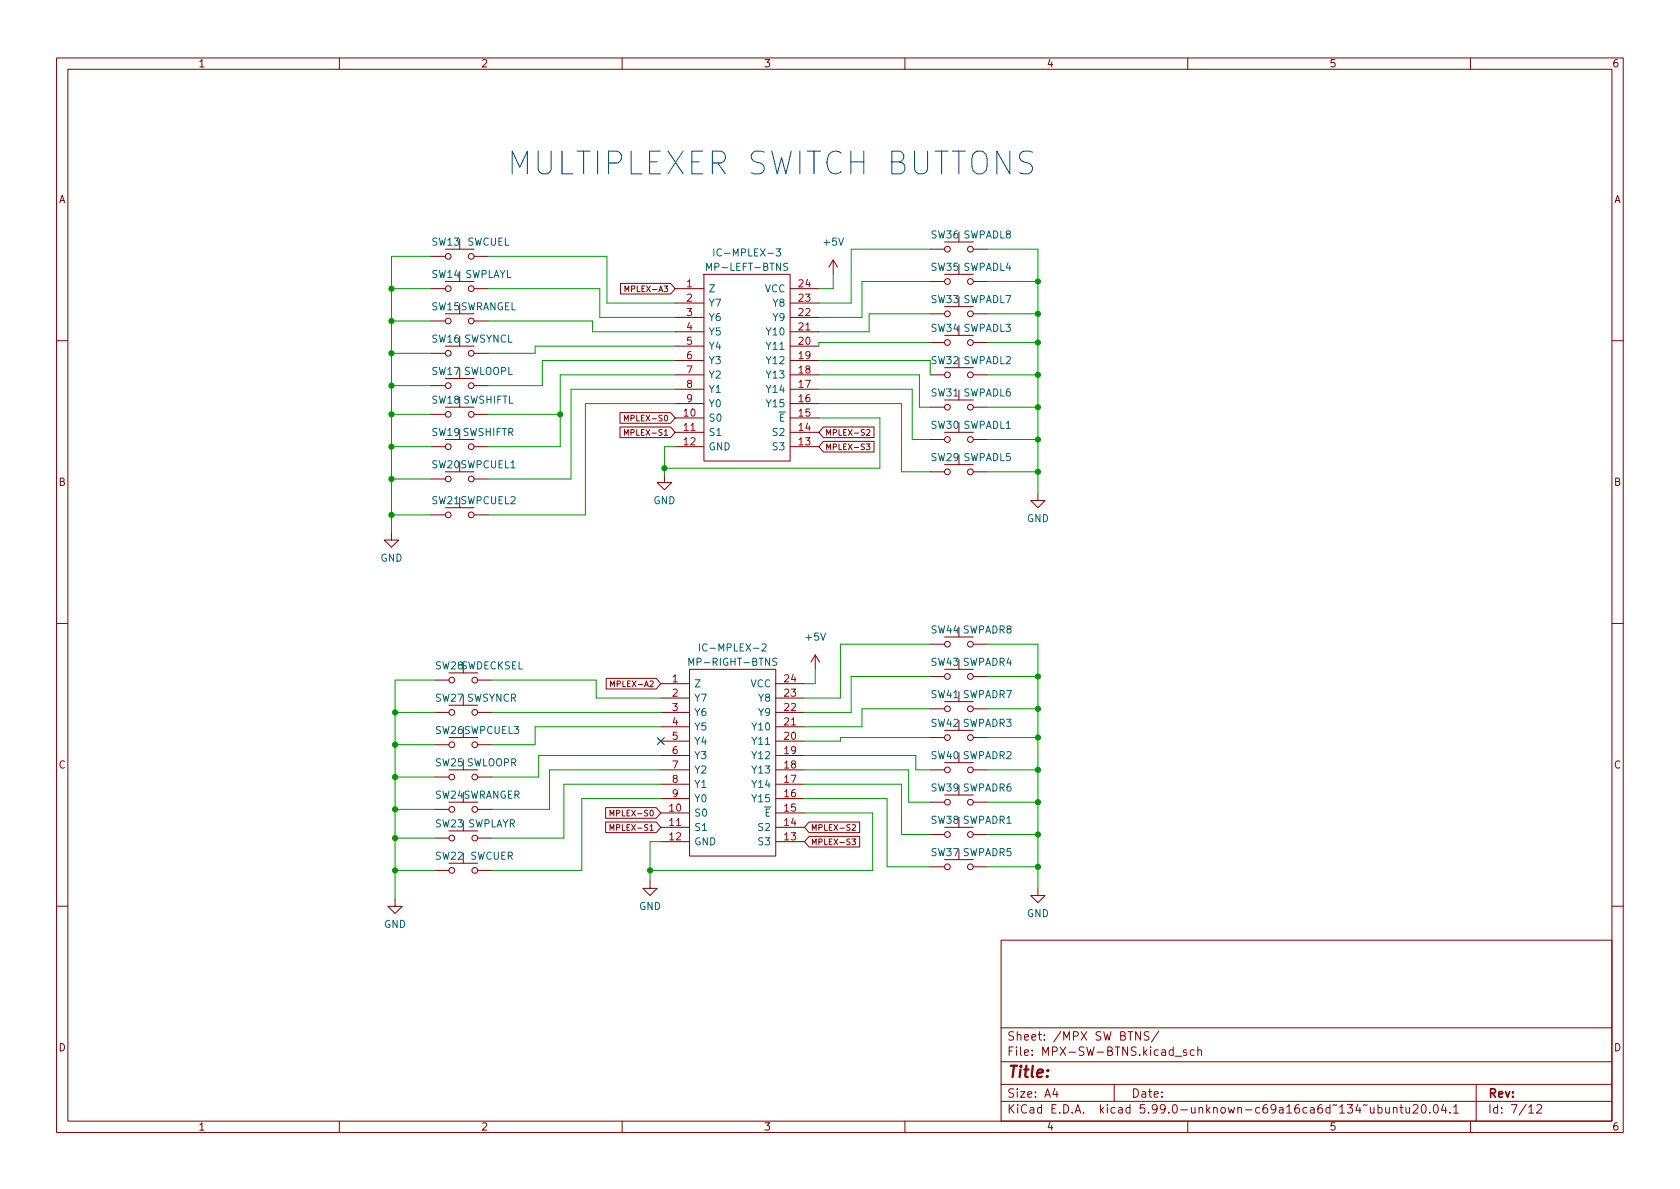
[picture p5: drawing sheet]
<svg xmlns="http://www.w3.org/2000/svg" width="297mm" height="210mm" viewBox="0 0 297 210" stroke-linecap="round" stroke-linejoin="round" font-family="sans-serif">
<g fill="none" stroke="#840000" stroke-width=".18">
<path d="M10 10.2h277v190.1h-277zM12 12.2h273v186.1h-273zM60 10.2v2M110 10.2v2M160 10.2v2M210 10.2v2M260 10.2v2M76.2 51h2.5M76.2 56.8h2.5M76.2 45.3h2.5M78.7 49.8h5.1M78.7 55.5h5.1"/>
<path d="M78.7 44.1h5.1M83.8 51h2.6M83.8 56.8h2.6M83.8 45.3h2.6M109.7 50.1h8.9l.8 .9-.8 1h-8.9zM110.5 51.6v-1l.3 .7 .4-.7v1M119.4 51h5.1M119.4 53.6h5.1M119.4 58.7h5.1M119.4 56.1h5.1M124.5 48.5h15.2v33h-15.2zM139.7 51h5.1"/>
<path d="M139.7 53.6h5.1M139.7 58.7h5.1M139.7 56.1h5.1M147.3 46l-.7 1.2M147.3 46v2.5M147.3 46l.8 1.2M164.5 49.8h2.5M164.5 55.5h2.5M164.5 44.1h2.5M167 48.5h5.1M167 54.2h5.1M167 59.3h5.1"/>
<path d="M167 42.8h5.1M172.1 49.8h2.5M172.1 55.5h2.5M172.1 44.1h2.5M10 60.2h2M76.2 79h2.5M76.2 62.5h2.5M76.2 73.3h2.5M76.2 68.2h2.5M78.7 61.2h5.1M78.7 77.7h5.1M78.7 72h5.1"/>
<path d="M78.7 66.9h5.1M83.8 79h2.6M83.8 62.5h2.6M83.8 73.3h2.6M83.8 68.2h2.6M109.6 73h9l.8 .9-.8 .9h-9zM109.6 75.5h9l.8 .9-.8 1h-9zM110.4 74.4v-1l.3 .8 .4-.8v1M110.4 77v-1l.3 .7 .4-.7v1M119.4 73.9h5.1M119.4 76.4h5.1M119.4 79h5.1"/>
<path d="M119.4 71.4h5.1M119.4 68.8h5.1M119.4 66.3h5.1M119.4 63.7h5.1M119.4 61.2h5.1M139.7 73.9h5.1M139.7 76.4h5.1M139.7 79h5.1M139.7 71.4h5.1M139.7 68.8h5.1M139.7 66.3h5.1M139.7 63.7h5.1"/>
<path d="M139.7 61.2h5.1M145.6 78h8.9v1.9h-8.9l-.8-.9zM145.6 75.5h8.9v1.9h-8.9l-.8-1zM153.2 78.5h.6l-.3 .4 .3 .1v.4l-.2 .1-.4-.1M153.2 76.1l.4-.1 .2 .3-.6 .7h.6M164.5 60.6h2.5M164.5 66.3h2.5M164.5 77.7h2.5M164.5 72h2.5M167 76.4h5.1M167 65h5.1M167 70.7h5.1"/>
<path d="M172.1 60.6h2.5M172.1 66.3h2.5M172.1 77.7h2.5M172.1 72h2.5M285 60.2h2M69.2 94.2v1.3h1.3l-1.3 1.3-1.3-1.3h1.3M76.2 84.7h2.5M76.2 91.1h2.5M78.7 83.4h5.1M78.7 89.8h5.1M83.8 84.7h2.6M83.8 91.1h2.6"/>
<path d="M117.5 84.1v1.2h1.2l-1.2 1.3-1.3-1.3h1.3M164.5 83.4h2.5M167 82.2h5.1M172.1 83.4h2.5M183.5 87.2v1.3h1.3l-1.3 1.3-1.3-1.3h1.3M10 110.2h2M79.4 119h5.1M107.2 120h8.8l.8 .9-.8 .9h-8.8zM121.9 118.4h15.3v33h-15.3zM144.1 115.8l-.7 1.3M144.1 115.8v2.6M144.1 115.8l.8 1.3"/>
<path d="M164.5 119.6h2.5M164.5 113.9h2.5M167 118.4h5.1M167 112.6h5.1M172.1 119.6h2.5M172.1 113.9h2.5M285 110.2h2M76.8 137.4h2.6M76.8 131.7h2.6M76.8 120.3h2.6M76.8 126h2.6M79.4 136.1h5.1"/>
<path d="M79.4 130.4h5.1M79.4 124.7h5.1M84.5 137.4h2.5M84.5 131.7h2.5M84.5 120.3h2.5M84.5 126h2.5M108 121.4v-1l.3 .7 .3-.7v1M116.8 136.1h5.1M116.8 126h5.1M116.8 120.9h5.1M116.8 138.7h5.1M116.8 133.6h5.1"/>
<path d="M116.8 123.4h5.1M116.8 131.1h5.1M116.8 128.5h5.1M137.2 136.1h5M137.2 126h5M137.2 120.9h5M137.2 138.7h5M137.2 133.6h5M137.2 123.4h5M137.2 131.1h5M137.2 128.5h5M164.5 136.1h2.5"/>
<path d="M164.5 130.4h2.5M164.5 125.3h2.5M167 134.9h5.1M167 129.2h5.1M167 124.1h5.1M172.1 136.1h2.5M172.1 130.4h2.5M172.1 125.3h2.5M69.8 159v1.3h1.3l-1.3 1.2-1.2-1.2h1.2M76.8 153.9h2.6M76.8 148.2h2.6M76.8 143.1h2.6"/>
<path d="M79.4 141.9h5.1M79.4 152.6h5.1M79.4 146.9h5.1M84.5 153.9h2.5M84.5 148.2h2.5M84.5 143.1h2.5M107.1 145.4h8.9l.8 .9-.8 .9h-8.9zM107.1 142.8h8.9l.8 1-.8 .9h-8.9zM107.9 146.8v-1l.3 .7 .3-.7v1M107.9 144.3v-1l.3 .7 .3-.7v1M114.9 155.8v1.3h1.3l-1.3 1.3-1.2-1.3h1.2M116.8 146.3h5.1"/>
<path d="M116.8 143.8h5.1M116.8 148.8h5.1M116.8 141.2h5.1M137.2 146.3h5M137.2 143.8h5M137.2 148.8h5M137.2 141.2h5M143.1 147.9h8.9v1.9h-8.9l-.9-1zM143.1 145.4h8.9v1.8h-8.9l-.9-.9zM150.6 148.4h.7l-.4 .3 .3 .1v.5l-.1 .1-.5-.1M150.7 145.9l.4-.1 .2 .3-.7 .7h.7M164.5 147.6h2.5"/>
<path d="M164.5 141.9h2.5M164.5 153.3h2.5M167 146.3h5.1M167 140.6h5.1M167 152h5.1M172.1 147.6h2.5M172.1 141.9h2.5M172.1 153.3h2.5M183.5 157.1v1.3h1.3l-1.3 1.2-1.3-1.2h1.3M10 160.2h2M177 166.3h108v32h-108zM285 160.2h2"/>
<path d="M60 198.3v2M110 198.3v2M160 198.3v2M177 194.8h108M177 191.8h108M177 187.8h108M177 181.8h108M186.5 192.5l-.4 1h1M186.9 193v1M197 191.8v3M201.6 182.4v1.5l-.8-1.5v1.5M203.1 182.5l-.5-.1-.3 .3 .1 .4 .7 .3v.4l-.2 .1h-.6"/>
<path d="M204.9 182.4l-1.3 1.9M207.8 186.8h1.1M209.8 185.7l-.4-.1-.2 .2 .1 .3 .5 .1v.4h-.6M210 198.3v2M211.1 185.7l-.4-.1-.3 .3v.4l.2 .3h.5M211.8 185.8l.2-.2 .4 .1v.9M211.8 185.1v1.5M243.6 195.9l.5-.1 .3 .3v.4l-.2 .3h-.6M243.6 195.3v1.5M245 195.8l.1 1h.3l.2-.1M245.6 195.8v1M246.4 196l.2-.2 .3 .1 .1 .9"/>
<path d="M246.4 195.8v1M247.5 195.8h.6M247.7 195.3v1.3l.4 .2M248.6 195.8v1h.4l.2-.1M249.2 195.8v1M249.9 195.5l.5-.2 .2 .2 .1 .3-.9 1h.9M251.5 195.4l.1-.1a.81 .81 0 0 1 .6 .7 .81 .81 0 0 1-.3 .8h-.1a.81 .81 0 0 1-.6-.6 .81 .81 0 0 1 .3-.8zM252.8 196.7v.1M253.6 195.4l.2-.1a.81 .81 0 0 1 .6 .7 .81 .81 0 0 1-.3 .8h-.2a.81 .81 0 0 1-.5-.6 .81 .81 0 0 1 .2-.8zM255.2 195.3l-.3 1h.9M255.6 195.8v1M256.4 196.7v.1"/>
<path d="M257 195.8l.4-.5v1.5M257 196.8h.9M260 198.3v2M261 191.8v6.5M270.3 195.8l.4-.5v1.5M270.3 196.8h.9M271.7 195.5l.6-.2 .2 .2 .1 .3-.9 1h.9"/>
<circle cx="79.2" cy="51" r=".51"/>
<circle cx="79.2" cy="45.3" r=".51"/>
<circle cx="79.2" cy="56.8" r=".51"/>
<circle cx="83.3" cy="45.3" r=".51"/>
<circle cx="83.3" cy="56.8" r=".51"/>
<circle cx="83.3" cy="51" r=".51"/>
<circle cx="167.5" cy="49.8" r=".51"/>
<circle cx="167.5" cy="55.5" r=".51"/>
<circle cx="167.5" cy="44.1" r=".51"/>
<circle cx="171.6" cy="49.8" r=".51"/>
<circle cx="171.6" cy="55.5" r=".51"/>
<circle cx="171.6" cy="44.1" r=".51"/>
<circle cx="79.2" cy="79" r=".51"/>
<circle cx="79.2" cy="68.2" r=".51"/>
<circle cx="79.2" cy="62.5" r=".51"/>
<circle cx="79.2" cy="73.3" r=".51"/>
<circle cx="83.3" cy="79" r=".51"/>
<circle cx="83.3" cy="73.3" r=".51"/>
<circle cx="83.3" cy="68.2" r=".51"/>
<circle cx="83.3" cy="62.5" r=".51"/>
<circle cx="167.5" cy="72" r=".51"/>
<circle cx="167.5" cy="66.3" r=".51"/>
<circle cx="167.5" cy="60.6" r=".51"/>
<circle cx="167.5" cy="77.7" r=".51"/>
<circle cx="171.6" cy="60.6" r=".51"/>
<circle cx="171.6" cy="66.3" r=".51"/>
<circle cx="171.6" cy="77.7" r=".51"/>
<circle cx="171.6" cy="72" r=".51"/>
<circle cx="79.2" cy="91.1" r=".51"/>
<circle cx="79.2" cy="84.7" r=".51"/>
<circle cx="83.3" cy="84.7" r=".51"/>
<circle cx="83.3" cy="91.1" r=".51"/>
<circle cx="167.5" cy="83.4" r=".51"/>
<circle cx="171.6" cy="83.4" r=".51"/>
<circle cx="167.5" cy="113.9" r=".51"/>
<circle cx="167.5" cy="119.6" r=".51"/>
<circle cx="171.6" cy="119.6" r=".51"/>
<circle cx="171.6" cy="113.9" r=".51"/>
<circle cx="79.9" cy="126" r=".51"/>
<circle cx="79.9" cy="120.3" r=".51"/>
<circle cx="79.9" cy="131.7" r=".51"/>
<circle cx="79.9" cy="137.4" r=".51"/>
<circle cx="83.9" cy="120.3" r=".51"/>
<circle cx="83.9" cy="126" r=".51"/>
<circle cx="83.9" cy="137.4" r=".51"/>
<circle cx="83.9" cy="131.7" r=".51"/>
<circle cx="167.5" cy="125.3" r=".51"/>
<circle cx="167.5" cy="130.4" r=".51"/>
<circle cx="167.5" cy="136.1" r=".51"/>
<circle cx="171.6" cy="125.3" r=".51"/>
<circle cx="171.6" cy="130.4" r=".51"/>
<circle cx="171.6" cy="136.1" r=".51"/>
<circle cx="79.9" cy="153.9" r=".51"/>
<circle cx="79.9" cy="148.2" r=".51"/>
<circle cx="79.9" cy="143.1" r=".51"/>
<circle cx="83.9" cy="153.9" r=".51"/>
<circle cx="83.9" cy="148.2" r=".51"/>
<circle cx="83.9" cy="143.1" r=".51"/>
<circle cx="167.5" cy="147.6" r=".51"/>
<circle cx="167.5" cy="153.3" r=".51"/>
<circle cx="167.5" cy="141.9" r=".51"/>
<circle cx="171.6" cy="147.6" r=".51"/>
<circle cx="171.6" cy="153.3" r=".51"/>
<circle cx="171.6" cy="141.9" r=".51"/>
</g>
<path d="M124.9 47.8v-1.3l.5 .9 .4-.9v1.3M126.2 44v1.3M137.2 44h.8l-.4 .5 .3 .1v.6l-.1 .1-.6-.1M139.3 46.6l-.5-.1-.2 .2v.3l.6 .3 .1 .3-.3 .2h-.4M121.8 117.7v-1.3l.4 .9 .4-.9v1.3M123.7 113.9v1.2M134.7 114l.5-.1 .3 .3-.8 .9h.8M137.3 116.5l-.4-.1-.2 .1v.4l.5 .2 .1 .3-.2 .3-.5-.1" fill="none" stroke="#006464" stroke-width=".18"/>
<path d="M182.6 26.9l-.6-.2h-1a.98 .98 0 0 0-.8 1 .98 .98 0 0 0 .8 .9 1.47 1.47 0 0 1 1.6 1 1.03 1.03 0 0 1-.8 1.1h-1l-.5-.2" fill="none" stroke="#0000c2" stroke-width=".18"/>
<g fill="none" stroke="#009600" stroke-width=".18">
<path d="M69.2 51h7M69.2 56.8h7M76.2 45.3h-7v48.9M86.4 51h19.6v5.1h13.4M86.4 45.3h20.9v8.3h12.1M86.4 56.8h18.4v1.9h14.6M147.3 48.5v2.5h-2.5M164.5 49.8h-12.1v6.3h-7.6M164.5 44.1h-14v9.5h-5.7M164.5 55.5h-10.8v3.2h-8.9M174.6 44.1h8.9v43.1M174.6 55.5h8.9"/>
<path d="M174.6 49.8h8.9M69.2 79h7M69.2 68.2h7M69.2 73.3h7M69.2 62.5h7M86.4 73.3h12.7M119.4 63.7h-23.5v4.5h-9.5M119.4 66.3h-20.3v12.7h-12.7M119.4 79h-1.9v5.1M119.4 68.8h-18.4v15.9h-14.6M119.4 71.4h-15.9v19.7h-17.1M119.4 61.2h-24.8v1.3h-8.2"/>
<path d="M144.8 71.4h14.6v12h5.1M144.8 63.7h19.7v2.6M144.8 68.8h16.5v8.9h3.2M144.8 66.3h17.8v5.7h1.9M144.8 73.9h10.8v8.9h-38.1M164.5 60.6h-19.7v.6M174.6 77.7h8.9M174.6 72h8.9M174.6 66.3h8.9M174.6 60.6h8.9M69.2 91.1h7M69.2 84.7h7"/>
<path d="M174.6 83.4h8.9M144.1 118.4v2.5h-1.9M164.5 113.9h-15.9v9.5h-6.4M164.5 119.6h-14v6.4h-8.3M174.6 113.9h8.9v43.2M174.6 119.6h8.9M69.8 126h7M69.8 131.7h7M69.8 137.4h7M76.8 120.3h-7v38.7M87 120.3h18.4v3.1h11.4M87 126h29.8"/>
<path d="M116.8 136.1h-19.6v7h-10.2M116.8 128.5h-22.2v3.2h-7.6M116.8 138.7h-17.1v9.5h-12.7M116.8 133.6h-21.6v3.8h-8.2M142.2 138.7h17.2v8.9h5.1M142.2 136.1h18.5v5.8h3.8M142.2 133.6h19.7v2.5h2.6M164.5 125.3h-12.1v3.2h-10.2M164.5 130.4h-15.9v.7h-6.4M174.6 136.1h8.9M174.6 125.3h8.9M174.6 130.4h8.9"/>
<path d="M69.8 143.1h7M69.8 153.9h7M69.8 148.2h7M116.8 141.2h-13.9v12.7h-15.9M116.8 148.8h-1.9v7M142.2 141.2h14.6v12.1h7.7M142.2 143.8h12.1v10.1h-39.4M174.6 153.3h8.9M174.6 141.9h8.9M174.6 147.6h8.9"/>
</g>
<path d="M116.2 130.4l1.2 1.3M117.4 130.4l-1.2 1.3" fill="none" stroke="#000084" stroke-width=".18"/>
<g fill="#009600" stroke="#009600" stroke-width=".18">
<circle cx="69.8" cy="137.4" r=".46"/>
<circle cx="69.8" cy="143.1" r=".46"/>
<circle cx="69.8" cy="148.2" r=".46"/>
<circle cx="69.8" cy="153.9" r=".46"/>
<circle cx="69.8" cy="131.7" r=".46"/>
<circle cx="114.9" cy="153.9" r=".46"/>
<circle cx="69.2" cy="68.2" r=".46"/>
<circle cx="69.2" cy="73.3" r=".46"/>
<circle cx="69.2" cy="79" r=".46"/>
<circle cx="69.2" cy="84.7" r=".46"/>
<circle cx="69.2" cy="91.1" r=".46"/>
<circle cx="69.2" cy="62.5" r=".46"/>
<circle cx="69.8" cy="126" r=".46"/>
<circle cx="69.2" cy="51" r=".46"/>
<circle cx="69.2" cy="56.8" r=".46"/>
<circle cx="99.1" cy="73.3" r=".46"/>
<circle cx="117.5" cy="82.8" r=".46"/>
<circle cx="183.5" cy="60.6" r=".46"/>
<circle cx="183.5" cy="66.3" r=".46"/>
<circle cx="183.5" cy="72" r=".46"/>
<circle cx="183.5" cy="77.7" r=".46"/>
<circle cx="183.5" cy="83.4" r=".46"/>
<circle cx="183.5" cy="49.8" r=".46"/>
<circle cx="183.5" cy="55.5" r=".46"/>
<circle cx="183.5" cy="141.9" r=".46"/>
<circle cx="183.5" cy="147.6" r=".46"/>
<circle cx="183.5" cy="130.4" r=".46"/>
<circle cx="183.5" cy="136.1" r=".46"/>
<circle cx="183.5" cy="119.6" r=".46"/>
<circle cx="183.5" cy="125.3" r=".46"/>
<circle cx="183.5" cy="153.3" r=".46"/>
</g>
<text font-size="5.6" fill="#0000c2" x="89.5" y="30.9">MULTIPLEXER SWITCH BUTTONS</text>
<text font-size="2.8" fill="#840000" x="178" y="190.6">Title:</text>
<g font-size="2.1" fill="#840000">
<text x="178" y="184">Sheet: /MPX SW BTNS/</text>
<text x="178" y="186.7">File: MPX-SW-BTNS.kicad_sch</text>
<text x="178" y="196.9">KiCad E.D.A. kicad 5.99.0-unknown-c69a16ca6d~134~ubuntu20.04.1</text>
<text x="178" y="194.1">Size: A4</text>
<text x="200" y="194.1">Date:</text>
<text x="263" y="194.1">Rev:</text>
<text x="263" y="196.9">Id: 7/12</text>
</g>
<g font-size="1.8" fill="#840000">
<text x="35" y="11.9">1</text>
<text x="85" y="11.9">2</text>
<text x="135" y="11.9">3</text>
<text x="185" y="11.9">4</text>
<text x="235" y="11.9">5</text>
<text x="285" y="11.9">6</text>
<text x="10.3" y="35.9">A</text>
<text x="285.3" y="35.9">A</text>
<text x="10.3" y="85.9">B</text>
<text x="285.3" y="85.9">B</text>
<text x="10.3" y="135.9">C</text>
<text x="285.3" y="135.9">C</text>
<text x="10.3" y="185.9">D</text>
<text x="285.3" y="185.9">D</text>
<text x="35" y="199.9">1</text>
<text x="85" y="199.9">2</text>
<text x="135" y="199.9">3</text>
<text x="185" y="199.9">4</text>
<text x="235" y="199.9">5</text>
<text x="285" y="199.9">6</text>
</g>
<g font-size="1.8" fill="#006464">
<text x="76.4" y="43.4">SW13</text>
<text x="82.5" y="43.4">SWCUEL</text>
<text x="125.5" y="47.9">MP-LEFT-BTNS</text>
<text x="127.1" y="45.3">IC-MPLEX-3</text>
<text x="145.7" y="43.4">+5V</text>
<text x="164.7" y="47.9">SW35 SWPADL4</text>
<text x="164.7" y="42.2">SW36 SWPADL8</text>
<text x="76.4" y="49.1">SW14 SWPLAYL</text>
<text x="125.2" y="51.7">Z</text>
<text x="135.2" y="51.7">VCC</text>
<text x="164.7" y="53.6">SW33 SWPADL7</text>
<text x="76.4" y="54.9">SW15SWRANGEL</text>
<text x="125.2" y="54.2">Y7</text>
<text x="125.2" y="56.8">Y6</text>
<text x="125.2" y="59.3">Y5</text>
<text x="135.8" y="59.3">Y10</text>
<text x="136.8" y="56.8">Y9</text>
<text x="136.8" y="54.2">Y8</text>
<text x="164.7" y="58.7">SW34 SWPADL3</text>
<text x="76.4" y="60.6">SW16 SWSYNCL</text>
<text x="125.2" y="61.8">Y4</text>
<text x="125.2" y="64.4">Y3</text>
<text x="135.8" y="64.4">Y12</text>
<text x="135.8" y="61.8">Y11</text>
<text x="164.7" y="64.4">SW32 SWPADL2</text>
<text x="76.4" y="71.4">SW18 SWSHIFTL</text>
<text x="76.4" y="66.3">SW17 SWLOOPL</text>
<text x="125.2" y="66.9">Y2</text>
<text x="125.2" y="69.5">Y1</text>
<text x="135.8" y="69.5">Y14</text>
<text x="135.8" y="66.9">Y13</text>
<text x="164.7" y="70.1">SW31 SWPADL6</text>
<text x="76.4" y="77.1">SW19 SWSHIFTR</text>
<text x="125.2" y="74.5">S0</text>
<text x="125.2" y="77.1">S1</text>
<text x="125.2" y="72">Y0</text>
<text x="135.8" y="72">Y15</text>
<text x="136.4" y="74.5">~{E}</text>
<text x="136.8" y="77.1">S2</text>
<text x="164.7" y="75.8">SW30 SWPADL1</text>
<text x="76.4" y="82.8">SW20SWPCUEL1</text>
<text x="125.2" y="79.6">GND</text>
<text x="136.8" y="79.6">S3</text>
<text x="164.7" y="81.5">SW29 SWPADL5</text>
<text x="76.4" y="89.1">SW21SWPCUEL2</text>
<text x="115.5" y="89.1">GND</text>
<text x="181.5" y="92.3">GND</text>
<text x="67.2" y="99.3">GND</text>
<text x="142.5" y="113.3">+5V</text>
<text x="164.7" y="112">SW44 SWPADR8</text>
<text x="77" y="118.4">SW28SWDECKSEL</text>
<text x="122.5" y="117.7">MP-RIGHT-BTNS</text>
<text x="124.5" y="115.2">IC-MPLEX-2</text>
<text x="164.7" y="117.7">SW43 SWPADR4</text>
<text x="77" y="124.1">SW27 SWSYNCR</text>
<text x="122.7" y="121.5">Z</text>
<text x="122.7" y="124.1">Y7</text>
<text x="132.7" y="121.5">VCC</text>
<text x="134.2" y="124.1">Y8</text>
<text x="164.7" y="123.4">SW41 SWPADR7</text>
<text x="77" y="129.8">SW26SWPCUEL3</text>
<text x="122.7" y="126.6">Y6</text>
<text x="122.7" y="129.2">Y5</text>
<text x="122.7" y="131.7">Y4</text>
<text x="133.3" y="131.7">Y11</text>
<text x="133.3" y="129.2">Y10</text>
<text x="134.2" y="126.6">Y9</text>
<text x="164.7" y="128.5">SW42 SWPADR3</text>
<text x="77" y="135.5">SW25 SWLOOPR</text>
<text x="122.7" y="134.2">Y3</text>
<text x="122.7" y="136.8">Y2</text>
<text x="133.3" y="136.8">Y13</text>
<text x="133.3" y="134.2">Y12</text>
<text x="164.7" y="134.2">SW40 SWPADR2</text>
<text x="77" y="141.2">SW24SWRANGER</text>
<text x="122.7" y="139.3">Y1</text>
<text x="122.7" y="141.9">Y0</text>
<text x="133.3" y="141.9">Y15</text>
<text x="133.3" y="139.3">Y14</text>
<text x="164.7" y="139.9">SW39 SWPADR6</text>
<text x="77" y="146.3">SW23 SWPLAYR</text>
<text x="122.7" y="144.4">S0</text>
<text x="122.7" y="146.9">S1</text>
<text x="122.7" y="149.5">GND</text>
<text x="133.8" y="144.4">~{E}</text>
<text x="134.2" y="149.5">S3</text>
<text x="134.2" y="146.9">S2</text>
<text x="164.7" y="145.7">SW38 SWPADR1</text>
<text x="77" y="152">SW22 SWCUER</text>
<text x="164.7" y="151.4">SW37 SWPADR5</text>
<text x="113" y="160.9">GND</text>
<text x="67.9" y="164.1">GND</text>
<text x="181.5" y="162.2">GND</text>
</g>
<g font-size="1.8" fill="#a90000">
<text x="121.4" y="50.8">1</text>
<text x="121.4" y="53.3">2</text>
<text x="141.3" y="53.3">23</text>
<text x="141.3" y="50.8">24</text>
<text x="121.4" y="55.9">3</text>
<text x="121.4" y="58.4">4</text>
<text x="141.3" y="58.4">21</text>
<text x="141.3" y="55.9">22</text>
<text x="121.4" y="61">5</text>
<text x="121.4" y="63.5">6</text>
<text x="141.3" y="63.5">19</text>
<text x="141.3" y="61">20</text>
<text x="121.4" y="66">7</text>
<text x="121.4" y="68.6">8</text>
<text x="121.4" y="71.1">9</text>
<text x="141.3" y="71.1">16</text>
<text x="141.3" y="68.6">17</text>
<text x="141.3" y="66">18</text>
<text x="120.9" y="73.7">10</text>
<text x="120.9" y="76.2">11</text>
<text x="141.3" y="76.2">14</text>
<text x="141.3" y="73.7">15</text>
<text x="120.9" y="78.7">12</text>
<text x="141.3" y="78.7">13</text>
<text x="118.9" y="120.6">1</text>
<text x="118.9" y="123.2">2</text>
<text x="118.9" y="125.7">3</text>
<text x="138.7" y="125.7">22</text>
<text x="138.7" y="123.2">23</text>
<text x="138.7" y="120.6">24</text>
<text x="118.9" y="128.3">4</text>
<text x="118.9" y="130.8">5</text>
<text x="138.7" y="130.8">20</text>
<text x="138.7" y="128.3">21</text>
<text x="118.9" y="133.3">6</text>
<text x="118.9" y="135.9">7</text>
<text x="138.7" y="135.9">18</text>
<text x="138.7" y="133.3">19</text>
<text x="118.4" y="143.5">10</text>
<text x="118.9" y="138.4">8</text>
<text x="118.9" y="141">9</text>
<text x="138.7" y="143.5">15</text>
<text x="138.7" y="141">16</text>
<text x="138.7" y="138.4">17</text>
<text x="118.4" y="146">11</text>
<text x="118.4" y="148.6">12</text>
<text x="138.7" y="148.6">13</text>
<text x="138.7" y="146">14</text>
</g>
<g font-size="1.4" fill="#840000">
<text x="111.2" y="51.6">MPLEX-A3</text>
<text x="111.2" y="74.5">MPLEX-S0</text>
<text x="111.2" y="77">MPLEX-S1</text>
<text x="145.8" y="77">MPLEX-S2</text>
<text x="145.8" y="79.6">MPLEX-S3</text>
<text x="108.6" y="121.5">MPLEX-A2</text>
<text x="108.7" y="146.9">MPLEX-S1</text>
<text x="108.7" y="144.3">MPLEX-S0</text>
<text x="143.3" y="149.4">MPLEX-S3</text>
<text x="143.3" y="146.9">MPLEX-S2</text>
</g>
</svg>
